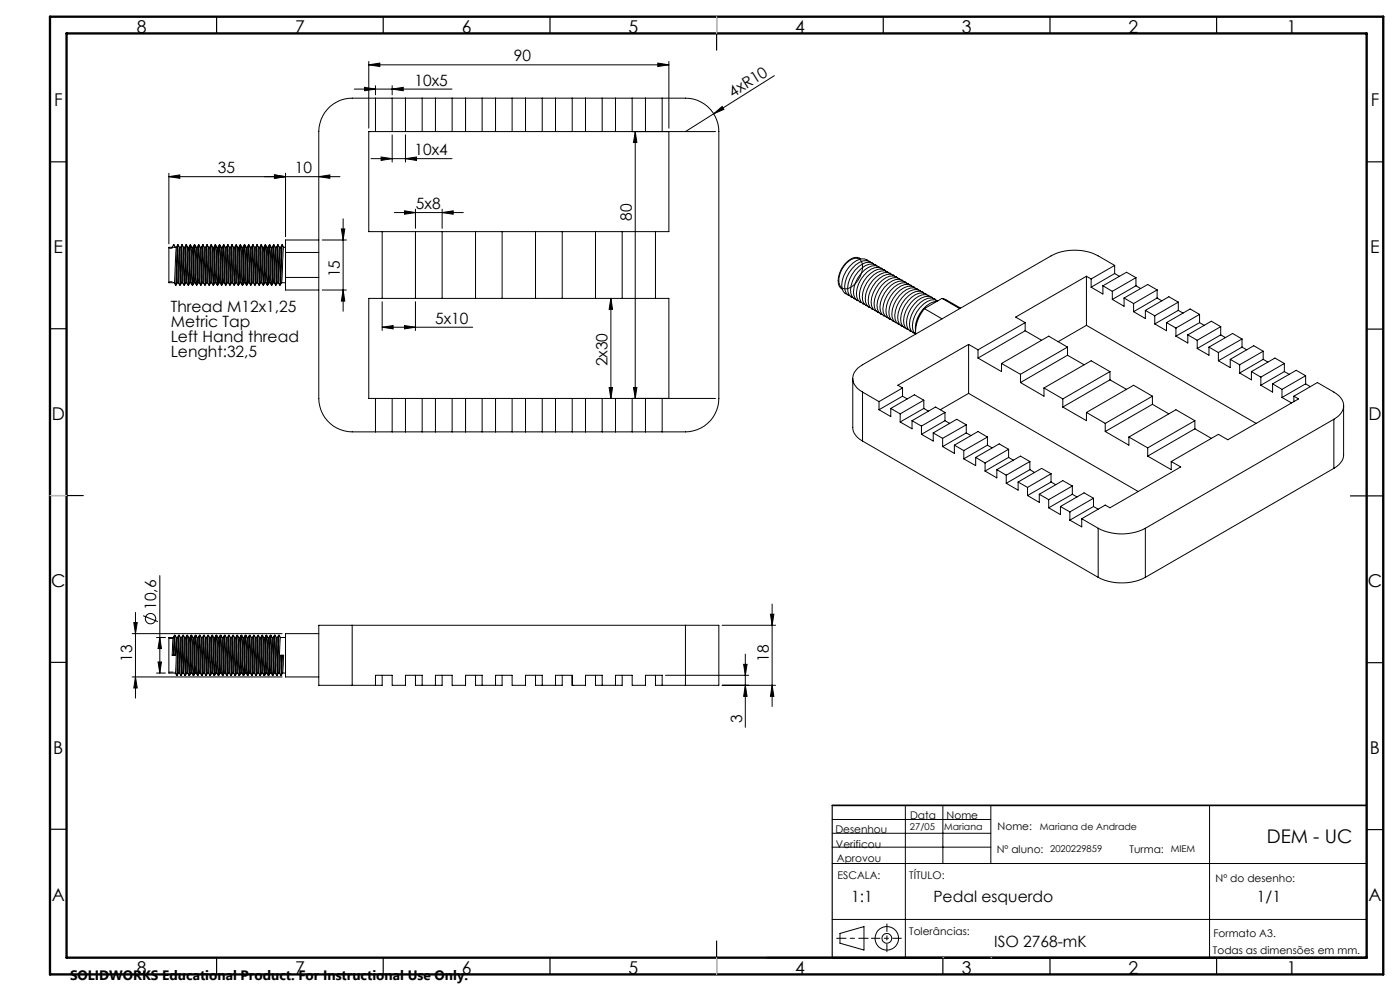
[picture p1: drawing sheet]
<svg xmlns="http://www.w3.org/2000/svg" width="420mm" height="297mm" viewBox="0 0 420 297" stroke-linecap="round" stroke-linejoin="round" font-family="sans-serif">
<g fill="none" stroke="#000" stroke-width=".3">
<path d="M110.6 19.4l3.3-.5v1zM110.6 18.4v20M110.6 19.4h90.1M197.3 18.9l3.4 .5-3.4 .5zM200.7 18.4v20M99 31.9a9.8 9.8 0 0 1 6.7-2.5h99.9a10 10 0 0 1 10.1 10v80a10 10 0 0 1-10.1 10h-99.9a10.1 10.1 0 0 1-10.1-10v-80a10.2 10.2 0 0 1 3.4-7.5zM106.3 26.7h29.3M109.4 26.2l3.2 .5-3.2 .5zM112.6 25.7v2.7M112.6 29.4v10M117.7 26.7l3.3-.5v1zM117.7 25.7v2.7"/>
<path d="M117.7 29.4v10M121.6 29.4v10M126.6 29.4v10M130.6 29.4v10M135.6 29.4v10M139.7 29.4v10M144.6 29.4v10M148.7 29.4v10M153.6 29.4v10M157.7 29.4v10M162.7 29.4v10M166.7 29.4v10"/>
<path d="M171.7 29.4v10M175.6 29.4v10M180.7 29.4v10M184.6 29.4v10M189.7 29.4v10M190.6 39.4v80M190.6 39.4l.5 3.3h-1.1zM193.6 29.4v10M198.6 29.4v10M200.7 39.4v30h-90.1v-30h104.1M214.1 34.1l2.5-2.2 .6 .9zM232.3 22.7l-26.7 16.7"/>
<path d="M50.7 52.9l3.2-.5v1zM50.7 51.9v21.2M82.3 52.4l3.4 .5-3.4 .5zM85.7 51.9v19M95.6 52.9l3.4-.5v1zM102 52.9h-51.3M111.3 47.6h24.3M114.3 47.1l3.4 .5-3.4 .5zM117.7 40.4v8.2M121.6 47.6l3.4-.5v1zM121.6 40.4v8.2M50.7 74.4h.9"/>
<path d="M52.2 73.4v.2M52.2 73.4l.4 .7M52.2 73.4l-.6 .7M52.9 74.1h-2.2v10.6h1.6M53.2 73.6l-.1 .3a25.3 25.3 0 0 0-.6 6.9l-.2 3.9M53.4 73.4l-.2 .2-.1 1.6-.4 10.2M53.9 74.2l-.5-.8-.6 12M54.2 74.1h-.4l-.1 .7-.5 9.9M54.5 73.6l-.2 .3a24.1 24.1 0 0 0-.5 6.9l-.3 3.9M54.7 73.4l-.3 .8-.5 11.2M55.1 74.2l-.4-.8-.6 12M55.4 74.1l-.4 .2-.5 10.4"/>
<path d="M55.7 73.6l-.1 .3a25.3 25.3 0 0 0-.6 6.9l-.2 3.9M56 73.4h-.1a1.79 1.79 0 0 0-.3 1.8l-.5 10.2M56.4 74.2l-.4-.8-.7 12M56.7 74.1l-.4 .2-.6 10.4M57 73.6l-.2 .3a25.3 25.3 0 0 0-.5 6.9l-.3 3.9M57.2 73.4l-.2 .2-.1 1.6-.5 10.2M57.6 74.2l-.4-.8-.6 12M57.9 74.1h-.3l-.1 .7-.5 9.9M58.2 73.6l-.1 .3a25.3 25.3 0 0 0-.6 6.9l-.2 3.9h-.3l-.4 .7-.6-.7M58.5 73.4h-.1a10.4 10.4 0 0 0-.4 4.5l-.4 7.5M58.9 74.2l-.4-.8-.7 12M59.2 74.1l-.4 .2-.6 10.4"/>
<path d="M59.5 73.6l-.2 .3a25.3 25.3 0 0 0-.5 6.9l-.3 3.9M59.7 73.4l-.2 .2-.1 1.6-.5 10.2M60.1 74.2l-.4-.8-.6 12M60.4 74.1h-.3l-.1 .7-.5 9.9M60.7 73.6l-.4 1.2-.5 9.9M61 73.4h-.2l-.1 .8-.6 11.2M61.4 74.2l-.4-.8-.7 12M61.7 74.1l-.4 .2-.6 10.4M62 73.6l-.2 .3a25.3 25.3 0 0 0-.5 6.9l-.3 3.9M62.2 73.4l-.2 .2-.1 1.6-.5 10.2M62.6 74.2l-.4-.8-.6 12M62.9 74.1h-.3l-.1 .7-.5 9.9"/>
<path d="M63.3 73.6l-.5 .7-.5 10.4M63.4 73.4l-.2 .8-.5 11.2M63.9 74.2l-.5-.8-.6 12M64.1 74.1l-.3 .2-.6 10.4M64.5 73.6l-.2 .3a25.3 25.3 0 0 0-.5 6.9l-.3 3.9M64.7 73.4h-.1a1.79 1.79 0 0 0-.2 1.8l-.5 10.2M65.1 74.2l-.4-.8-.6 12M65.4 74.1h-.3l-.1 .7-.5 9.9M65.8 73.6l-.3 .3a24.1 24.1 0 0 0-.4 6.9l-.3 3.9M65.9 73.4l-.2 .2-.1 1.6-.4 10.2M66.4 74.2l-.5-.8-.6 12M66.6 74.1h-.3l-.1 .7-.5 9.9"/>
<path d="M67 73.6l-.2 .3a25.3 25.3 0 0 0-.5 6.9l-.3 3.9h-.3l-.4 .7-.5-.7M67.2 73.4h-.1a10.4 10.4 0 0 0-.3 4.5l-.4 7.5M67.6 74.2l-.4-.8-.6 12M67.9 74.1l-.4 .2-.5 10.4M68.3 73.6l-.2 .3a25.3 25.3 0 0 0-.6 6.9l-.2 3.9M68.4 73.4l-.2 .2-.1 1.6-.4 10.2M68.9 74.2l-.5-.8-.6 12M69.1 74.1h-.3l-.1 .7-.5 9.9M69.5 73.6l-.5 1.2-.5 9.9M69.7 73.4h-.2l-.1 .8-.5 11.2M70.1 74.2l-.4-.8-.6 12M70.4 74.1l-.4 .2-.5 10.4"/>
<path d="M70.7 73.6l-.1 .3a25.3 25.3 0 0 0-.6 6.9l-.2 3.9M70.9 73.4l-.2 .2-.1 1.6-.4 10.2M71.4 74.2l-.5-.8-.6 12M71.6 74.1h-.3l-.1 .7-.5 9.9M72 73.6l-.5 1.2-.5 9.9M72.2 73.4l-.3 .8-.5 11.2M72.6 74.2l-.4-.8-.6 12M72.9 74.1l-.4 .2-.5 10.4M73.2 73.6l-.1 .3a25.3 25.3 0 0 0-.6 6.9l-.2 3.9M73.4 73.4h-.1l-.2 1.8-.5 10.2M73.9 74.2l-.5-.8-.6 12M74.2 74.1h-.4l-.1 .7-.5 9.9"/>
<path d="M74.5 73.6l-.2 .3a24.1 24.1 0 0 0-.5 6.9l-.3 3.9M74.7 73.4l-.2 .2-.1 1.6-.5 10.2M75.1 74.2l-.4-.8-.6 12M75.4 74.1h-.3l-.1 .7-.5 9.9M75.7 73.6l-.1 .3a25.3 25.3 0 0 0-.6 6.9l-.2 3.9M76 73.4h-.1a10.4 10.4 0 0 0-.4 4.5l-.4 7.5M76.4 74.2l-.4-.8-.7 12M76.7 74.1l-.4 .2-.6 10.4M77 73.6l-.2 .3a25.3 25.3 0 0 0-.5 6.9l-.3 3.9M77.2 73.4l-.2 .2-.1 1.6-.5 10.2M77.6 74.2l-.4-.8-.6 12M77.9 74.1h-.3l-.1 .7-.5 9.9"/>
<path d="M78.2 73.6l-.4 1.2-.5 9.9M78.5 73.4h-.2l-.1 .8-.6 11.2M78.9 74.2l-.4-.8-.7 12M79.2 74.1l-.4 .2-.6 10.4M79.5 73.6l-.2 .3a25.3 25.3 0 0 0-.5 6.9l-.3 3.9M79.7 73.4l-.2 .2-.1 1.6-.5 10.2M80.1 74.2l-.4-.8-.6 12-.6-.7M80.4 74.1h-.3l-.1 .7-.5 9.9M80.8 73.6l-.5 1.2-.5 9.9M81 73.4h-.2l-.1 .8-.5 11.2M81.4 74.2l-.4-.8-.7 12M81.6 74.1l-.3 .2-.6 10.4"/>
<path d="M82 73.6l-.2 .3a25.3 25.3 0 0 0-.5 6.9l-.3 3.9M82.2 73.4l-.2 .2-.1 1.6-.5 10.2M82.6 74.2l-.4-.8-.6 12M82.9 74.1h-.3l-.1 .7-.5 9.9M83.3 73.6l-.3 .3a24.1 24.1 0 0 0-.4 6.9l-.3 3.9M83.4 73.4l-.2 .8-.5 11.2M83.9 74.2l-.5-.8-.6 12M84.1 74.1h-.3l-.1 .7-.5 9.9M84.5 73.6l-.2 .3a25.3 25.3 0 0 0-.5 6.9l-.3 3.9h-.3l-.4 .7-.5-.7M84.7 73.4l-.6 12M84.7 73.4h-.2l-.1 .8-.5 11.2M84.7 73.4l.4 .7"/>
<path d="M85.1 74.1l-.6 10.6M85.1 74.1h.6M85.7 75.7v7.4M85.7 75.7h9.9M95.6 71.9h-9.9v3.8M96.7 71.9h7.2M102.4 68.6h1l-.5 3.3zM102.9 65.6v27.7M114.7 69.4v20M118.3 63.7h20.7M121.4 63.2l3.2 .5-3.2 .5zM124.6 62.7v5.7"/>
<path d="M124.6 69.4v20M132.6 63.7l3.4-.5v1zM132.6 62.7v5.7M132.6 69.4v20M142.7 69.4v20M150.6 69.4v20M160.7 69.4v20M168.7 69.4v20M178.6 69.4v20M186.7 69.4v20M196.6 69.4v20M253.9 78.9a3.3 3.3 0 0 1 4-1.2 4.8 4.8 0 0 1-.4 6 4.3 4.3 0 0 1-4.7 2.7 3.4 3.4 0 0 1-.8-4.3l.6-1.5z"/>
<path d="M258.2 77.6a3.1 3.1 0 0 0-4 .8 7.6 7.6 0 0 0-2.6 7l1 1.2M260 77.8l.1 .1M260.4 78.2a2.73 2.73 0 0 0-3.4-.1 9 9 0 0 0-4.4 8.4l.4 .9 1.1 .7M260.8 78.3l.1 .1M261.3 78.7a2.73 2.73 0 0 0-3.5-.1 8.8 8.8 0 0 0-4.3 8.4l.4 .9 1.1 .7M261.7 78.8l.1 .1M262.2 79.2a2.73 2.73 0 0 0-3.5-.1 8.9 8.9 0 0 0-4.3 8.4l.4 .9 1 .7M262.6 79.3l.1 .1M263.1 79.7a2.78 2.78 0 0 0-3.5-.1 9 9 0 0 0-4.3 8.4l.4 .9 1 .8M263.5 79.9h.1M334.4 79.5l-4.9-2.8a15.5 15.5 0 0 0-14.2 0l-56.5 32.6a4.4 4.4 0 0 0-2.5 5.8 6.1 6.1 0 0 0 2.5 2.4M334.4 79.5l-7.1 4.1"/>
<path d="M334.4 79.5v2.5M50.7 84.5h.9M52.3 84.7l.5 .7M53.5 84.7l.4 .7 .6-.7h.3M53.5 84.7h-.3l-.4 .7M54.8 84.7l.3 .7M56 84.7h-.3l-.5 .7M57.3 84.7l.4 .7 .5-.7h.3M58.5 84.7l.6 .7M59.8 84.7h-.3l-.4 .7M59.8 84.7l.5 .7M61 84.7h-.3l-.4 .7"/>
<path d="M61 84.7l.4 .7 .6-.7h.3M62.3 84.7l.5 .7M63.5 84.7l.4 .7 .6-.7M63.5 84.7h-.3l-.4 .7M64.5 84.7h.3M66 84.7l.4 .7M67.3 84.7h-.3l-.6 .7M67.3 84.7l.5 .7M68.5 84.7h-.3l-.4 .7M68.5 84.7l.4 .7 .6-.7h.3M69.8 84.7l.5 .7M71 84.7h-.3l-.4 .7"/>
<path d="M71 84.7l.4 .7 .6-.7h.3M72.3 84.7l.3 .7M73.5 84.7h-.3l-.5 .7M73.5 84.7l.4 .7 .6-.7h.3M74.8 84.7l.4 .7 .5-.7h.3M76 84.7l.6 .7M77.3 84.7h-.3l-.4 .7M77.3 84.7l.3 .7M78.5 84.7h-.3l-.5 .7M79.8 84.7h-.3l-.4 .7M79.8 84.7l.4 .7 .5-.7h.3M81 84.7l.6 .7"/>
<path d="M82.3 84.7h-.3l-.4 .7M83.5 84.7l.4 .7 .6-.7M84.5 84.7h1.2M85.7 83.1v3.8h9.9M85.7 83.1h9.9M96.7 86.9h7.2M102.9 86.9l.5 3.3h-1zM114.7 98.1l3.2-.5v1zM114.7 90.4v8.7M114.7 98.1h27.1M121.4 97.6l3.2 .5-3.2 .5zM124.6 90.4v8.7"/>
<path d="M183.3 89.4l.5 3.3h-1.1zM183.3 89.4v30M253.5 87.9l.1 .1M254.4 88.4l.1 .1M255.3 89h.1M256.2 89.5h.1M257.1 90l.1 .1M258 90.5l.1 .1M258.8 91l.1 .1M259.7 91.5l.1 .1M260.6 92l.1 .1M261.5 92.5l.1 .1"/>
<path d="M262.4 93.1h.1M263.2 93.6h.1M263.9 80.2a2.73 2.73 0 0 0-3.4-.1 8.9 8.9 0 0 0-4.3 8.4l.3 1 1.1 .7M264.1 94.1h.1M264.4 80.4h.1M264.8 80.7a2.87 2.87 0 0 0-3.4-.1 9 9 0 0 0-4.4 8.4l.4 1 1.1 .7M265 94.6h.1M265.3 80.9h.1M265.7 81.2a2.69 2.69 0 0 0-3.4 0 8.9 8.9 0 0 0-4.4 8.3l.4 1 .6 .6 .5 .1M265.9 95.1h.1M266.2 81.4l.1 .1M266.6 81.7a2.69 2.69 0 0 0-3.4 0 8.9 8.9 0 0 0-4.4 8.4l.4 .9 1.1 .7"/>
<path d="M266.8 95.6l.1 .1M267.1 81.9h.1M267.5 82.3a2.69 2.69 0 0 0-3.4-.1 8.9 8.9 0 0 0-4.4 8.4l.4 .9 1.1 .7M267.7 96.1l.1 .1M267.9 82.4l.1 .1M268.4 82.8a2.69 2.69 0 0 0-3.5-.1 9.1 9.1 0 0 0-4.3 8.4l.3 .9 1.1 .7M268.6 96.6l.1 .1M268.8 82.9l.1 .1M269.2 83.3a2.69 2.69 0 0 0-3.4-.1 9.1 9.1 0 0 0-4.4 8.4l.4 .9 1.1 .7M269.5 97.1l.1 .1M269.7 83.4l.1 .1M270.2 83.8a2.75 2.75 0 0 0-3.5-.1 9.1 9.1 0 0 0-4.4 8.4l.4 .9 1.1 .8"/>
<path d="M270.3 97.6l.1 .1M270.6 83.9l.1 .1M271 84.3a2.75 2.75 0 0 0-3.4-.1 9.1 9.1 0 0 0-4.4 8.4l.4 .9 1.1 .8M271.2 98.1l.1 .1M271.5 84.5h.1M271.9 84.8a2.75 2.75 0 0 0-3.4-.1 9.1 9.1 0 0 0-4.4 8.4l.4 .9 1.1 .8M272.1 98.7h.1M272.3 84.9l.2 .1M272.8 85.3a2.75 2.75 0 0 0-3.5 0 9.1 9.1 0 0 0-4.3 8.3l.4 .9 1.1 .8M273 99.2h.1M273.2 85.5h.1M273.7 85.8a2.75 2.75 0 0 0-3.5 0 8.9 8.9 0 0 0-4.3 8.3l.4 1 1 .7"/>
<path d="M273.9 99.7h.1M274.1 86h.1M274.6 86.4a2.75 2.75 0 0 0-3.5-.1 8.8 8.8 0 0 0-4.3 8.3l.4 1 1 .7M275 86.5h.1M275.4 86.9a2.75 2.75 0 0 0-3.4-.1 8.9 8.9 0 0 0-4.3 8.3l.3 1 1.1 .7M275.9 87l.1 .1M276.3 87.4a2.78 2.78 0 0 0-3.4-.1 9 9 0 0 0-4.4 8.4l.4 .9 1.1 .7M276.8 87.5l.1 .1M277.2 87.9a2.73 2.73 0 0 0-3.4-.1 8.9 8.9 0 0 0-4.4 8.4l.4 .9 1.1 .7M277.3 92.5l5.3 3.1M277.6 88l.1 .1M278.1 88.4a2.73 2.73 0 0 0-3.5-.1 9 9 0 0 0-4.3 8.4l.4 .9 1 .8"/>
<path d="M278.5 88.5l.1 .1M279 88.9a2.73 2.73 0 0 0-3.5-.1 8.9 8.9 0 0 0-4.3 8.4l.4 .9 1 .7M279.4 89l.1 .1M279.9 89.4a2.73 2.73 0 0 0-3.5-.1 9 9 0 0 0-4.3 8.4l.4 .9 1 .8M280.3 89.5l.1 .1M280.7 89.9a2.73 2.73 0 0 0-3.4-.1 8.9 8.9 0 0 0-4.4 8.4l.4 .9 1.1 .8M281 90.3a7.8 7.8 0 0 0-6.2 6.5l-.1 2.2M281.2 90.1h.1a3.9 3.9 0 0 0-4.2 1 8.7 8.7 0 0 0-3.3 7.6l.4 1 .5 .4a10.8 10.8 0 0 1 2.6-7.6M282.6 89.4l1.1 .4 4.5 2.6M282.6 89.4l5.3 3.1M282.6 89.4l-5.3 3.1M307.6 96.7l-14.2 8.1"/>
<path d="M307.6 99.1l-14.2 8.2M307.6 99.1l4.9 2.9M307.6 96.7v2.4M325.9 82.8v14.7M325.9 82.8l-21.2 12.2 2.9 1.7M325.9 82.8l1.4 .8M325.9 97.5l50.9 29.4M325.9 97.5l-8.5 4.9M327.3 83.6v2.5M330.9 85.7v2.4l-3.6-2M330.9 85.7l2.8 1.6M333.7 87.3v2.4"/>
<path d="M334.4 82l1.4 .8M334.4 82l-7.1 4.1M337.2 89.3v2.5l-3.5-2.1M337.2 89.3l2.9 1.7M340.1 91v2.4M340.8 85.7l-7.1 4M340.8 85.7l1.4 .8M340.8 83.2l-7.1 4.1M340.8 83.2v2.5M340.8 83.2l-2.8-1.6-7.1 4.1M343.6 93v2.5l-3.5-2.1M343.6 93l2.8 1.6"/>
<path d="M346.4 94.6v2.5M347.1 86.9l-2.8-1.6-7.1 4M347.1 89.3l-7 4.1M347.1 89.3l1.4 .9M347.1 86.9l-7 4.1M347.1 86.9v2.4M350 96.7v2.4l-3.6-2M350 96.7l2.8 1.6M352.8 98.3v2.4M353.5 90.6l-2.8-1.7-7.1 4.1M353.5 93l-7.1 4.1M353.5 93l1.4 .8"/>
<path d="M353.5 90.6l-7.1 4M353.5 90.6v2.4M359.9 96.7l1.4 .8M359.9 94.2l-2.9-1.6-7 4.1M359.9 96.7l-7.1 4M359.9 94.2l-7.1 4.1M359.9 94.2v2.5M366.2 97.9l-7 4.1M366.2 97.9l-2.8-1.6-7.1 4.1M366.2 97.9v2.5M112.6 119.4v10M117.7 119.4v10"/>
<path d="M121.6 119.4v10M126.6 119.4v10M130.6 119.4v10M135.6 119.4v10M139.7 119.4v10M144.6 119.4v10M148.7 119.4v10M153.6 119.4v10M157.7 119.4v10M162.7 119.4v10M166.7 119.4v10M171.7 119.4v10"/>
<path d="M175.6 119.4v10M180.7 119.4v10M182.7 116.1h1.1l-.5 3.3zM184.6 119.4v10M189.7 119.4v10M190 116.1h1.1l-.5 3.3zM193.6 119.4v10M198.6 119.4v10M200.7 119.4v-30h-90.1v30h104.1M255.8 113.4v14.7a4.6 4.6 0 0 0 3 4.1M258.8 117.5l4.9 2.9M258.8 117.5v14.7"/>
<path d="M270.8 118.7l1.4 .9M270.8 118.7l-7.1 4.1M270.8 116.3l-7.1 4.1M270.8 116.3v2.4M277.1 119.9l-2.8-1.6-7.1 4.1M277.1 119.9l-7 4.1M277.1 119.9v2.5M290.6 103.2v14.7M290.6 103.2l2.8 1.6M290.6 117.9l50.9 29.4M290.6 103.2l-21.3 12.3 1.5 .8M290.6 117.9l-8.5 4.9"/>
<path d="M293.4 107.3l7.1 4.1v-2.5M293.4 104.8v2.5M300.5 108.9l5.6 3.3M306.1 112.2v2.4M306.1 114.6l7.1 4.1v-2.4M313.2 116.3l5.6 3.3M318.8 119.6v2.4M320.3 106.5l-14.2 8.1M320.3 106.5l4.9 2.8M320.3 104l-14.2 8.2M320.3 104v2.5M320.3 104l-5.7-3.3-14.1 8.2"/>
<path d="M333 113.8l-14.2 8.2M333 113.8l5 2.9M333 111.4l-14.2 8.2M333 111.4v2.4M333 111.4l-5.7-3.3-14.1 8.2M345.7 118.7l-14.1 8.2M345.7 118.7l-5.6-3.2-14.2 8.1M345.7 118.7v2.5M356.3 100.4v2.4l-3.5-2.1M356.3 100.4l2.9 1.6M359.2 102v2.5M362.7 104v2.5l-3.5-2"/>
<path d="M362.7 104l2.8 1.7M365.5 105.7v2.4M366.2 100.4l1.4 .8M366.2 100.4l-7 4.1M369.1 107.7l2.8 1.6M369.1 107.7v2.5l-3.6-2.1M371.9 109.3v2.5M372.6 101.6l-2.8-1.7-7.1 4.1M372.6 104l-7.1 4.1M372.6 104l1.4 .8M372.6 101.6l-7.1 4.1M372.6 101.6v2.4"/>
<path d="M375.4 111.4v2.4l-3.5-2M375.4 111.4l2.8 1.6M378.2 113v2.5M379 107.7l-7.1 4.1M379 107.7l1.4 .8M379 105.3l-2.9-1.7-7 4.1M379 105.3l-7.1 4M379 105.3v2.4M381.8 115v2.5l-3.6-2M381.8 115l2.8 1.7M384.6 119.1l2.9 1.7M384.6 116.7v2.4"/>
<path d="M385.3 108.9l-2.8-1.6-7.1 4.1M385.3 111.4l-7.1 4.1M385.3 111.4l1.5 .8M385.3 108.9l-7.1 4.1M385.3 108.9v2.5M388.2 118.7l7-4.1 5 2.9a4.3 4.3 0 0 1 2.5 5.8 6.1 6.1 0 0 1-2.5 2.4M388.2 118.7l1.4 .9-21.3 12.2-2.8-1.6-14.1 8.1M388.2 118.7v1.7M391.7 115l1.4 .9M391.7 115l-7.1 4.1M391.7 112.6l-2.8-1.6-7.1 4M391.7 112.6l-7.1 4.1"/>
<path d="M391.7 112.6v2.4M258.8 132.2l70.7 40.8M263.7 120.4v2.4M267.2 122.4v2.4l-3.5-2M267.2 122.4l2.9 1.6M270.1 124v2.5M273.6 126.1l2.8 1.6M273.6 126.1v2.4l-3.5-2M276.4 127.7v2.5M277.1 122.4l-7 4.1M277.1 122.4l1.5 .8M280 129.7v2.5l-3.6-2"/>
<path d="M280 129.7l2.8 1.7M282.8 131.4v2.4M283.5 126.1l1.4 .8M283.5 126.1l-7.1 4.1M283.5 123.6l-7.1 4.1M283.5 123.6v2.5M283.5 123.6l-2.8-1.6-7.1 4.1M286.3 133.4l2.8 1.6M286.3 133.4v2.5l-3.5-2.1M289.1 135v2.5M289.9 129.7l1.4 .9M289.9 129.7l-7.1 4.1"/>
<path d="M289.9 127.3l-7.1 4.1M289.9 127.3l-2.9-1.6-7 4M289.9 127.3v2.4M292.7 137.1v2.5l-3.6-2.1M292.7 137.1l2.8 1.6M295.5 138.7v2.5M296.2 133.4l-7.1 4.1M296.2 133.4l1.4 .8M296.2 131l-7.1 4M296.2 131v2.4M296.2 131l-2.8-1.7-7.1 4.1M302.6 137.1l-7.1 4.1"/>
<path d="M302.6 137.1l1.4 .8M302.6 134.7l-2.8-1.7-7.1 4.1M302.6 134.7l-7.1 4M302.6 134.7v2.4M309 138.3l-2.9-1.6-7.1 4.1M309 138.3l-7.1 4.1M309 138.3v2.5M318.8 122l7.1 4.1v-2.5M325.9 123.6l5.7 3.3M331.6 129.3l7.1 4.1v-2.4M331.6 126.9v2.4M338.7 131l5.6 3.2"/>
<path d="M344.3 134.2v2.5M344.3 136.7l7.1 4.1v-2.5M345.7 121.2l5 2.8M345.7 121.2l-14.1 8.1M351.4 138.3l2.8 1.6-21.2 12.3-1.4-.8-7.1 4.1M358.5 128.5l4.9 2.9M358.5 128.5l-14.2 8.2M358.5 126.1v2.4M358.5 126.1l-14.2 8.1M358.5 126.1l-5.7-3.3-14.1 8.2M400.2 125.7l-56.6 32.6M400.2 125.7v14.7"/>
<path d="M403.1 121.6v14.7a4.6 4.6 0 0 1-2.9 4.1M299 140.8v2.4l-3.5-2M299 140.8l2.9 1.6M301.9 142.4v2.4M305.4 144.5v2.4l-3.5-2.1M305.4 144.5l2.9 1.6M308.3 146.1v2.4M309 140.8l-7.1 4M309 140.8l1.4 .8M311.8 148.1v2.5l-3.5-2.1M311.8 148.1l2.8 1.7M314.6 149.8v2.4"/>
<path d="M315.3 144.5l1.4 .8M315.3 142l-2.8-1.6-7.1 4.1M315.3 144.5l-7 4M315.3 142l-7 4.1M315.3 142v2.5M318.1 151.8v2.4l-3.5-2M318.1 151.8l2.9 1.6M321 153.4v2.5M321.7 148.1l1.4 .8M321.7 148.1l-7.1 4.1M321.7 145.7l-7.1 4.1M321.7 145.7l-2.9-1.7-7 4.1"/>
<path d="M321.7 145.7v2.4M324.5 155.5l5 2.8M324.5 155.5v2.4l-3.5-2M328 151.8l1.5 .8M328 151.8l-7 4.1M328 149.3v2.5M328 149.3l-7 4.1M328 149.3l-2.8-1.6-7.1 4.1M329.5 158.3a15.5 15.5 0 0 0 14.1 0M329.5 158.3v14.7M343.6 158.3v14.7M400.2 140.4l-56.6 32.6"/>
<path d="M47.9 172.5v29.2M329.5 173a15.8 15.8 0 0 0 14.1 0M39.7 189.9h44.9M40.1 186.6h1.1l-.6 3.3zM40.6 183.5v25.7M42.9 184.5l4.5 1.8M47 191.1h2.6M47.4 198.4h1l-.5 3.3zM47.9 191.1l.5 3.3h-1zM50.7 191.3h1.3M52.4 190.4h.1M52.4 190.4l-.4 .7h-1.3v10.6h1.9"/>
<path d="M52.4 190.4l-.4 6M52.5 190.4l.4 .7M52.5 190.4l-.3 6M53.2 191.1l-.6 10.6M53.6 190.4h.2M53.6 190.4l-.8 .8-.2 5.2h-1l.4-5.3M53.6 190.4l-.6 11.9M53.8 190.4l.4 .7M53.8 190.4l-.7 11.9M54.2 191.1l-.6 10.6M54.4 191.1l-.6 10.6M54.9 190.4h.1"/>
<path d="M54.9 190.4l-.5 .7h-.2M54.9 190.4l-.7 11.9M55.4 191.1l-.4-.7-.6 11.9M55.7 191.1l-.6 10.6M56.1 190.4h.2M56.1 190.4l-.4 .7h-.3l-.1 .7-.5 9.9M56.1 190.4l-.6 12-.4-.7M56.3 190.4l.4 .7M56.3 190.4l-.7 11.9M56.7 191.1l-.7 10.6M56.9 191.1l-.6 10.6M57.3 190.4l-.4 .7h-.2"/>
<path d="M57.5 190.4l.4 .7M57.5 190.4l-.6 12 .4-.7h.3M57.5 190.4l-.2 .2-.1 1.6-.5 10.1M57.9 191.1l-.6 10.6M58.2 191.1l-.6 10.6M58.6 190.4h.2M58.6 190.4l-.4 .7h-.3M58.6 190.4l-.6 11.9M58.8 190.4l.4 .7M58.8 190.4l-.7 11.9M59.2 191.1l-.7 10.6M59.4 191.1l-.6 10.6"/>
<path d="M59.8 190.4l-.4 .7h-.2M59.9 190.4h.1M59.9 190.4l-.7 11.9M60 190.4l.4 .7M60 190.4l-.6 11.9M60.4 191.1l-.6 10.6M60.7 191.1l-.6 10.6M61.1 190.4h.1M61.1 190.4l-.4 .7h-.3M61.1 190.4l-.6 11.9M61.3 190.4l.4 .7M61.3 190.4l-.7 11.9"/>
<path d="M61.7 191.1l-.7 10.6M61.9 191.1l-.6 10.6M62.3 190.4h.2M62.3 190.4l-.4 .7h-.2M62.3 190.4l-.6 11.9M62.5 190.4l.4 .7M62.5 190.4l-.6 11.9M62.9 191.1l-.6 10.6M62.9 191.1h.3M63.2 191.1l-.6 10.6M63.6 190.4h.1M63.6 190.4l-.4 .7"/>
<path d="M63.6 190.4l-.6 11.9M63.8 190.4l.4 .7M63.8 190.4l-.7 11.9M64.5 191.1l-.6 10.6M64.8 190.4h.2M64.8 190.4l-.3 .7h-.4l-.1 .7-.5 9.9M64.8 190.4l-.6 12-.4-.7M65 190.4l.4 .7M65 190.4l-.6 12M65.4 191.1l-.6 10.6M65.7 191.1l-.6 10.6M66.1 190.4l-.4 .7h-.3"/>
<path d="M66.1 190.4h.2M66.1 190.4l-.6 11.9M66.3 190.4l.3 .7M66.3 190.4l-.6 11.9M66.6 191.1l-.6 10.6M67 191.1l-.7 10.6M67.3 190.4h.2M67.3 190.4l-.3 .7h-.4M67.3 190.4l-.6 11.9M67.5 190.4l.4 .7M67.5 190.4l-.6 12M67.9 191.1l-.6 10.6"/>
<path d="M68.2 191.1l-.6 10.6M68.6 190.4l-.4 .7h-.3M68.8 190.4l.3 .7M68.8 190.4l-.6 12 .3-.7h.3M68.8 190.4l-.3 .2-.1 1.6-.4 10.1M69.1 191.1l-.6 10.6M69.5 191.1l-.7 10.6M69.8 190.4h.2M69.8 190.4l-.3 .7h-.4M69.8 190.4l-.6 11.9M70.4 191.1l-.4-.7-.6 11.9M70.4 191.1l-.6 10.6"/>
<path d="M70.7 191.1l-.6 10.6M71.1 190.4h.2M71.1 190.4l-.4 .7h-.3M71.1 190.4l-.6 12-.4-.7M71.3 190.4l.3 .7M71.3 190.4l-.7 11.9M71.6 191.1l-.6 10.6M71.9 191.1l-.6 10.6M72.4 190.4h.1M72.4 190.4l-.4 .7h-.4M72.4 190.4l-.7 11.9M72.5 190.4l.4 .7"/>
<path d="M72.5 190.4l-.6 11.9M72.9 191.1l-.6 10.6M73.2 191.1l-.6 10.6M73.6 190.4h.2M73.6 190.4l-.4 .7h-.3M73.6 190.4l-.6 11.9M73.8 190.4l.4 .7M73.8 190.4l-.7 11.9M74.2 191.1l-.7 10.6M74.2 191.1h.3M74.4 191.1l-.6 10.6M74.8 190.4l-.4 .7"/>
<path d="M74.8 190.4l-.6 11.9M74.9 190.4h.1M75 190.4l.4 .7M75 190.4l-.6 11.9M75.4 191.1l-.6 10.6M75.7 191.1l-.6 10.6M76.1 190.4h.2M76.1 190.4l-.4 .7h-.3M76.1 190.4l-.6 11.9M76.3 190.4l.4 .7M76.3 190.4l-.7 11.9M76.7 191.1l-.7 10.6"/>
<path d="M76.9 191.1l-.6 10.6M77.3 190.4l-.4 .7h-.2M77.5 190.4l.4 .7M77.5 190.4l-.2 .2-.1 1.6-.5 10.1M77.5 190.4l-.6 11.9M77.9 191.1l-.6 10.6M78.2 191.1l-.6 10.6M78.6 190.4h.2M78.6 190.4l-.4 .7h-.3M78.6 190.4l-.6 11.9M78.8 190.4l.4 .7M78.8 190.4l-.7 11.9"/>
<path d="M79.2 191.1l-.7 10.6M79.4 191.1l-.6 10.6M79.8 190.4l-.4 .7h-.2M80 190.4l.4 .7M80 190.4l-.6 12 .4-.7h.3M80 190.4l-.2 .2-.1 1.6-.5 10.1M80.4 191.1l-.6 10.6M80.7 191.1l-.6 10.6M81.1 190.4h.1M81.1 190.4l-.4 .7h-.3M81.1 190.4l-.6 11.9M81.7 191.1l-.5-.7-.6 12"/>
<path d="M82 191.1l-.5 9.9-.1 .7h-.4l-.4 .7M82.3 190.4h.2M82.3 190.4l-.3 .7h-.4l-.1 .7-.5 9.9M82.3 190.4l-.6 12-.4-.7M82.5 190.4l.4 .7M82.5 190.4l-.6 11.9M82.9 191.1l-.6 10.6M82.9 191.1h.3M83.2 191.1l-.6 10.6M83.6 190.4h.1M83.6 190.4l-.4 .7M83.6 190.4l-.6 11.9"/>
<path d="M83.8 190.4l.3 .7M83.8 190.4l-.7 12M84.1 191.1l-.6 10.6M84.1 191.1h1.6M84.5 196.4l-.3 5.9M84.7 196.4l-.3 5.9M95.6 189.9h-9.9v13h9.9M105.7 187.4h-10.1v18h10.1M105.7 187.4h99.9M105.7 187.4v18M205.6 187.4h10.1v18h-10.1M205.6 187.4v18"/>
<path d="M216.6 187.4h16.1M223.1 199.1h1l-.5 3.3zM223.6 196v22M231.1 184.1h1.1l-.6 3.3zM231.6 181v30.7M39.7 202.9h44.9M40.6 202.9l.6 3.3h-1.1zM47 201.7h2.6M50.7 201.4h1.3M52.6 201.7l.4 .7M53 202.4h.1M53.8 201.7h-.2l-.5 .7"/>
<path d="M53.8 201.7l.4 .7M54.2 202.4h.2M55.1 201.7h-.3l-.4 .7M55.5 202.4h.1M56.3 201.7h-.3l-.4 .7M56.3 201.7l.4 .7M56.7 202.4h.2M57.6 201.7l.4 .7M58 202.4h.1M58.8 201.7h-.3l-.4 .7M58.8 201.7l.4 .7M59.2 202.4h.2"/>
<path d="M60.1 201.7h-.3l-.4 .7M60.1 201.7l.4 .7M60.5 202.4h.1M61.3 201.7l.4 .7M61.3 201.7h-.3l-.4 .7M61.7 202.4h.2M62.3 201.7h.3M62.3 201.7l-.4 .7M62.6 201.7l.4 .7M63 202.4h.1M63.9 201.7h-.4l-.4 .7M64.2 202.4h.2"/>
<path d="M65.1 201.7h-.3l-.4 .7M65.1 201.7l.4 .7M65.5 202.4h.1M66.3 201.7h-.3l-.3 .7M66.3 201.7l.4 .7M66.7 202.4h.2M67.6 201.7h-.3l-.4 .7M67.6 201.7l.4 .7M68 202.4h.1M68.8 201.7l.4 .7M69.2 202.4h.2M70.1 201.7h-.3l-.4 .7"/>
<path d="M70.5 202.4h.1M71.3 201.7h-.3l-.4 .7M71.3 201.7l.4 .7M71.7 202.4h.2M72.6 201.7l.4 .7M72.6 201.7h-.3l-.4 .7M73 202.4h.1M73.8 201.7h-.3l-.4 .7M73.8 201.7l.4 .7M74.2 202.4h.2M75.1 201.7h-.3l-.4 .7M75.1 201.7l.4 .7"/>
<path d="M75.5 202.4h.1M76.3 201.7h-.3l-.4 .7M76.3 201.7l.4 .7M76.7 202.4h.2M77.6 201.7h-.3l-.4 .7M77.6 201.7l.4 .7M78 202.4h.1M78.8 201.7h-.3l-.4 .7M78.8 201.7l.4 .7M79.2 202.4h.2M80.1 201.7l.4 .7M80.5 202.4h.1"/>
<path d="M81.7 202.4h.2M82.6 201.7h-.3l-.4 .7M82.6 201.7l.4 .7M83 202.4h.1M83.8 201.7h-.3l-.4 .7M83.8 201.7l.4 .7M84.2 202.4h.2M84.8 201.7l.3-5.3h-1l-.3 5.3M85.7 201.7h-.9l-.4 .7M112.6 205.4v-3h5.1v3h3.9v-3h5v3M114.7 202.4v3h-9M124.6 202.4v3h8v-3"/>
<path d="M130.6 205.4v-3h5v3h4.1v-3h4.9v3M142.7 202.4v3h7.9v-3M148.7 205.4v-3h4.9v3h4.1v-3h5v3M160.7 202.4v3h8v-3M166.7 205.4v-3h5v3M171.7 205.4h.1M171.7 205.4h3.9v-3h5.1v3M178.6 202.4v3h8.1v-3M184.6 205.4v-3h5.1v3h3.9v-3h5v3M196.6 202.4v3h9M199.6 202.4h25M216.6 205.4h16.1"/>
<path d="M223.6 205.4l.5 3.3h-1zM231.6 205.4l.6 3.3h-1.1zM249.7 258.8h160.3M249.7 249.7h47.6M249.7 245.6h47.6M249.7 253.9h47.6M271.6 241.4v45.6M282.9 241.4v17.4M297.3 241.4v17.4M362.9 241.4v45.6M249.7 275.6h160.3M252 279.7l7.2-2v7l-7.2-2z"/>
<circle cx="45.2" cy="185.4" r="1.56"/>
<circle cx="266" cy="281.2" r="1.46"/>
<circle cx="266.1" cy="281.2" r="3.5"/>
</g>
<path d="M261.4 281.2h9" fill="none" stroke="#000" stroke-width=".3" stroke-dasharray="15.2 1.3 1.3 1.3" stroke-dashoffset="12.7"/>
<path d="M266.1 276.9v8.3" fill="none" stroke="#000" stroke-width=".3" stroke-dasharray="15.2 1.3 1.3 1.3" stroke-dashoffset="13"/>
<path d="M260.4 281.2h-9.4" fill="none" stroke="#000" stroke-width=".3" stroke-dasharray="15.2 1.3 1.3 1.3" stroke-dashoffset="12.4"/>
<g fill="none" stroke="#000" stroke-width=".35">
<path d="M65 5v5M115 5v5M165 5v5M215 5v10M265 5v5M315 5v5M365 5v5M15 48.5h5M410 48.5h5M15 98.5h5M410 98.6h5M15 148.5h10"/>
<path d="M405.1 148.6h9.9M15 198.5h5M410 198.6h5M15 248.5h5M249.7 241.4v45.6M410 248.6h5M410 241.4v45.6M65 287v5M115 287v5M165 287v5M215 282v10M282.9 287v5"/>
<path d="M315 287v5M365 287v5"/>
</g>
<path d="M249.7 241.4h160.3M230 287h180" fill="none" stroke="#000" stroke-width=".5"/>
<path d="M15 5h400v287h-400zM20 10h390v277h-390z" fill="none" stroke="#000" stroke-width=".7"/>
<path d="M282.9 287h.1M297.3 287h.1" fill="none" stroke="#c0c0c0" stroke-width=".3"/>
<path d="M215 5v5M15 148.5h5M215 287v5" fill="none" stroke="#c0c0c0" stroke-width=".35"/>
<g fill="#000">
<path d="M214.1 34.1l2.5-2.2 .6 .9z"/>
<path d="M110.6 19.4l3.3-.5v1zM197.3 18.9l3.4 .5-3.4 .5z"/>
<path d="M109.4 26.2l3.2 .5-3.2 .5zM117.7 26.7l3.3-.5v1zM114.3 47.1l3.4 .5-3.4 .5zM121.6 47.6l3.4-.5v1zM50.7 52.9l3.2-.5v1zM82.3 52.4l3.4 .5-3.4 .5z"/>
<path d="M95.6 52.9l3.4-.5v1zM82.3 52.4l3.4 .5-3.4 .5z"/>
<path d="M132.6 63.7l3.4-.5v1zM121.4 63.2l3.2 .5-3.2 .5z"/>
<path d="M114.7 98.1l3.2-.5v1zM121.4 97.6l3.2 .5-3.2 .5z"/>
<path d="M182.7 116.1h1.1l-.5 3.3zM183.3 89.4l.5 3.3h-1.1zM47.4 198.4h1l-.5 3.3zM47.9 191.1l.5 3.3h-1z"/>
<path d="M190 116.1h1.1l-.5 3.3zM190.6 39.4l.5 3.3h-1.1zM102.9 86.9l.5 3.3h-1zM102.4 68.6h1l-.5 3.3z"/>
<path d="M231.1 184.1h1.1l-.6 3.3zM231.6 205.4l.6 3.3h-1.1zM40.1 186.6h1.1l-.6 3.3zM40.6 202.9l.6 3.3h-1.1zM223.1 199.1h1l-.5 3.3zM223.6 205.4l.5 3.3h-1z"/>
</g>
<text font-size="5.6" x="380" y="252.6">DEM - UC</text>
<g font-size="5.3">
<text x="41" y="9.9">8</text>
<text x="88.5" y="9.9">7</text>
<text x="138.5" y="9.9">6</text>
<text x="188.5" y="9.9">5</text>
<text x="238.5" y="9.9">4</text>
<text x="288.5" y="9.9">3</text>
<text x="338.5" y="9.9">2</text>
<text x="386" y="9.9">1</text>
<text x="16.2" y="31.7">F</text>
<text x="411.2" y="31.7">F</text>
<text x="16.1" y="75.9">E</text>
<text x="411.1" y="75.9">E</text>
<text x="15.5" y="125.9">D</text>
<text x="410.5" y="125.9">D</text>
<text x="15.4" y="175.9">C</text>
<text x="410.4" y="175.9">C</text>
<text x="16" y="225.9">B</text>
<text x="411" y="225.9">B</text>
<text x="15.5" y="270.2">A</text>
<text x="410.5" y="270.2">A</text>
<text x="41" y="291.9">8</text>
<text x="88.5" y="291.9">7</text>
<text x="138.5" y="291.9">6</text>
<text x="188.5" y="291.9">5</text>
<text x="238.5" y="291.9">4</text>
<text x="288.5" y="291.9">3</text>
<text x="338.5" y="291.9">2</text>
<text x="386" y="291.9">1</text>
</g>
<g font-size="4.7">
<text x="154.2" y="18.4">90</text>
<text x="124.3" y="25.7">10x5</text>
<text x="219.8" y="29.3" transform="rotate(-32 219.8 29.3)">4xR10</text>
<text x="124.3" y="46.5">10x4</text>
<text x="65.4" y="51.9">35</text>
<text x="88.5" y="51.9">10</text>
<text x="124.8" y="62.7">5x8</text>
<text x="189.6" y="66.3" transform="rotate(-90 189.6 66.3)">80</text>
<text x="101.9" y="83.2" transform="rotate(-90 101.9 83.2)">15</text>
<text x="51.2" y="93.5">Thread M12x1,25</text>
<text x="51.2" y="98.1">Metric Tap</text>
<text x="130.5" y="97">5x10</text>
<text x="51.2" y="102.6">Left Hand thread</text>
<text x="51.2" y="107.1">Lenght:32,5</text>
<text x="182.3" y="109.8" transform="rotate(-90 182.3 109.8)">2x30</text>
<text x="46.9" y="182.8" transform="rotate(-90 46.9 182.8)">10,6</text>
<text x="39.7" y="198.4" transform="rotate(-90 39.7 198.4)">13</text>
<text x="230.7" y="198.4" transform="rotate(-90 230.7 198.4)">18</text>
<text x="222.6" y="216.7" transform="rotate(-90 222.6 216.7)">3</text>
<text x="255.4" y="270.3">1:1</text>
<text x="280" y="270.3">Pedal esquerdo</text>
<text x="377.1" y="270.3">1/1</text>
<text x="298.3" y="283.7">ISO 2768-mK</text>
</g>
<text font-size="4.1" x="21" y="293.7">SOLIDWORKS Educational Product. For Instructional Use Only.</text>
<g font-size="3.2">
<text x="273" y="245.6">Data</text>
<text x="284" y="245.6">Nome</text>
<text x="250.6" y="249.7">Desenhou</text>
<text x="299.3" y="248.8">Nome:</text>
<text x="250.8" y="254.1">Verificou</text>
<text x="299" y="255.8">Nº aluno:</text>
<text x="338.9" y="255.8">Turma:</text>
<text x="251.1" y="258.3">Aprovou</text>
<text x="251.3" y="263.4">ESCALA:</text>
<text x="272.8" y="263.4">TÍTULO:</text>
<text x="364.7" y="264.4">Nº do desenho:</text>
<text x="272.8" y="280.2">Tolerâncias:</text>
<text x="364" y="280.7">Formato A3.</text>
<text x="363.9" y="285.8">Todas as dimensões em mm.</text>
</g>
<g font-size="2.8">
<text x="273" y="248.7">27/05</text>
<text x="283.3" y="248.7">Mariana</text>
<text x="312" y="248.7">Mariana de Andrade</text>
<text x="315" y="255.5">2020229859</text>
<text x="351.2" y="255.5">MIEM</text>
</g>
</svg>
